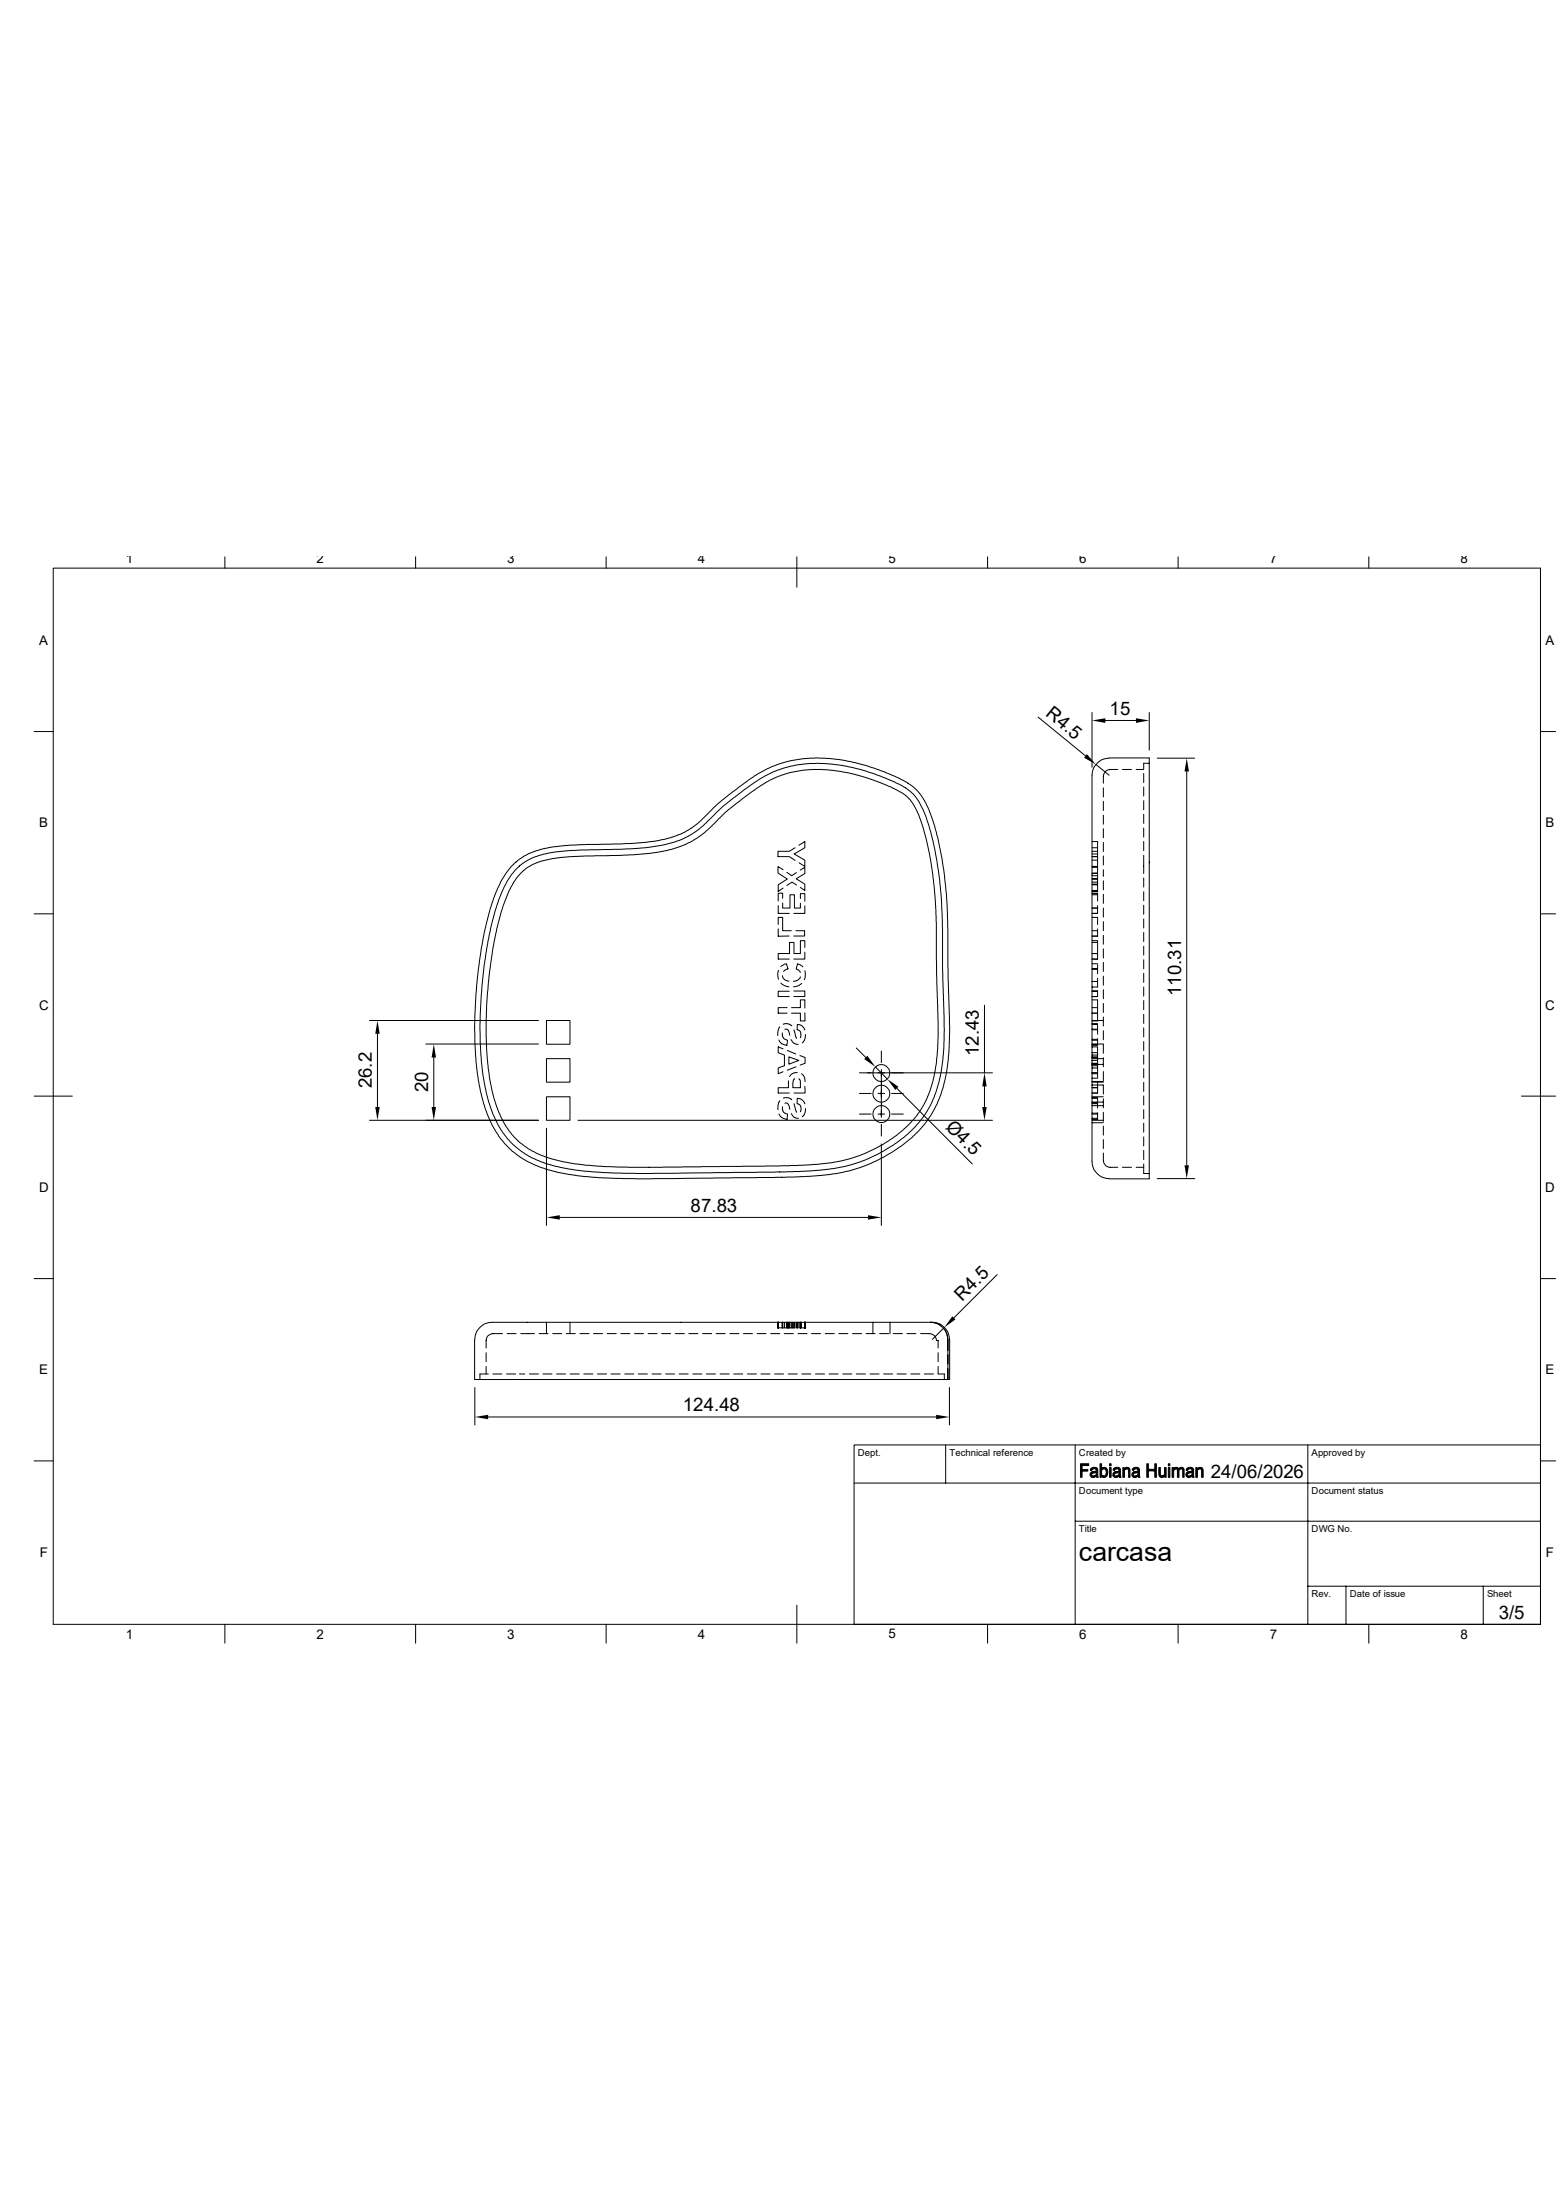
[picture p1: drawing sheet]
<svg xmlns="http://www.w3.org/2000/svg" width="297mm" height="420mm" viewBox="0 0 297 420" stroke-linecap="round" stroke-linejoin="round" font-family="sans-serif">
<g fill="none" stroke="#000" stroke-width=".19">
<path d="M10.2 108.5h283.8v201.6h-283.8zM42.9 106.3v2.2M79.3 106.3v2.2M115.7 106.3v2.2M152.1 106.3v5.8M188.5 106.3v2.2M224.9 106.3v2.2M261.3 106.3v2.2M6.5 139.7h3.7M198.2 136.9l9 7.4M208.4 136v10.5M211 137.5h5.8"/>
<path d="M219.4 136v7.2M294 139.7h2.9M209.2 145.9l2.5 2.1M210.6 158.2v1.7M210.6 155.6v1.8M210.6 153v1.7M210.6 150.4v1.7M211.7 144.7h7.7v80.3h-7.7M211.7 144.7a3.5 3.5 0 0 0-3.3 3.8v72.9a3.5 3.5 0 0 0 3.3 3.6M213.4 146.9h-1.5a1.59 1.59 0 0 0-1.3 1.8v.8M214.2 146.9h1.8M216.9 146.9h1.4"/>
<path d="M218.3 158.1v1.7M218.3 155.4v1.8M218.3 152.9v1.7M218.3 150.2v1.8M218.3 147.7v1.7M219.4 145.7h-1.1v1.1M220.9 144.7h7.1M226.5 147.3v75.2M6.5 174.5h3.7M97.5 165.5a13.1 13.1 0 0 1 8.9-3.9 120 120 0 0 1 12.6-.5l4.1-.3 2.7-.4 3.2-.8 2-.9a17.2 17.2 0 0 0 4.8-4.1l2.6-2.3 5.6-4.2 3.1-1.6 3.7-1.3 2.6-.4 2.2-.1 4.5 .3 2.4 .4 3.1 .8 4.6 1.8a11.8 11.8 0 0 1 5.4 3.6l1.6 2.6 1.2 3.6 .5 1.9a89.6 89.6 0 0 1 2 22.5l.2 9.1a58.2 58.2 0 0 1-.5 14.1l-.3 1.2a20.6 20.6 0 0 1-9.8 13.2 32.6 32.6 0 0 1-17.6 4.8l-8.6 .2-25.1 .2-7.5-.4-3.2-.4-2.9-.6a16.9 16.9 0 0 1-13.1-12.6l-1.1-4-.6-5.3a82.1 82.1 0 0 1 3.4-30.1l.7-1.7a18.2 18.2 0 0 1 2.6-4.4zM98.3 166.2l.3-.3a11.7 11.7 0 0 1 7.4-3.3l4.9-.3 7.5-.2 4.9-.3 3.4-.5 2.8-.8 1.8-.8 2.3-1.5 4.4-4.2 5.3-4.1a20.9 20.9 0 0 1 16.1-3.9 38.2 38.2 0 0 1 13.8 4.7l1.6 1.4 1.4 2.5 1.2 3.2 .7 3.1a88.5 88.5 0 0 1 1.8 21.3l.2 9.2a66.2 66.2 0 0 1-.4 13.2l-.8 2.9a20.3 20.3 0 0 1-10.6 12.4 32.2 32.2 0 0 1-15.4 3.7l-8.7 .2-25 .2-7.4-.4-3.4-.5-2-.4a16 16 0 0 1-12.7-11.1l-1.1-4.1-.4-2.1-.3-3.4a79.9 79.9 0 0 1 3.3-30.1l1.5-3.5zM99.9 166.2l1.5-1 1.3-.6 3-.7 3.2-.4 5.8-.1a55.4 55.4 0 0 0 13.1-1.2l2.9-.9 1.6-.8 1.3-.9 1.9-1.6 3.6-3.4 4.3-3.4 2.7-1.8 2-1 1.8-.7 3.4-.7 3.6-.1 2.1 .2 3.1 .5 3.4 .9 4.6 1.7 2.2 1.2 1.3 1.1 1 1.5a36.7 36.7 0 0 1 3.4 12.4l.3 2.8 .4 5.6 .1 11.4 .3 12-.4 5.1-.4 2.1-.5 2a19.5 19.5 0 0 1-10.4 11.7l-1.1 .5a30.8 30.8 0 0 1-13 2.8l-7.4 .2-25.9 .2-4.5-.1-4.7-.4a21.7 21.7 0 0 1-11.5-4.1 18.4 18.4 0 0 1-5.6-11.1l-.5-3.3-.3-3.1a79.7 79.7 0 0 1 3.3-28.2l1-2.4 .8-1.7 .7-.9z"/>
<path d="M148.5 176.5v-1.4h.9v2.6h1.6M148.5 172.9v1.5h2.2M148.5 177.3v1.4h2.1M149.4 171.5v-1h-.9v1.5M149.4 172.4v1h1.4v-2.6h.8v2.6h1.2v-1M149.5 166l-1-.6v1.3l1.8 1.1-1.8 1.1v1.3l1-.7M150.2 166.5l.9 .7 .9-.6M151.8 161.8l-1.1 .7h-2.2v1h2.2l1.1 .8M151.9 177.7h1.7v1h-2.1M152.1 169l-.9-.6-1 .6M152.5 161.4l1.1-.7v1.1l-2 1.2 2 1.2v1.2l-1.1-.7M152.7 166.1l.9-.5v1.2l-1.6 1 1.6 1v1.2l-.8-.6"/>
<path d="M152.8 171.5v-.9h.8v1.4M153.6 172.9v1.5h-2.1M208.4 160.7h1.1v2.8h-1.1h1.1v1.9h-1.1M208.4 165.4h1.1v4.8h-1.1M208.4 161.8h1.1M208.4 163h1.1M208.4 164.2h1.1M208.4 168.9h1.1M208.4 167.8h1.1M208.4 166.7h1.1M208.4 167.2h1.1M208.4 165.6h1.1"/>
<path d="M208.4 166.8h1.1M208.4 168.8h1.1M208.4 170h1.1M208.4 168.4h1.1M208.4 162.5h1.1zM208.4 170.5h1.1zM208.4 173.4h1.1zM208.4 170.8h1.1zM208.4 170.6h1.1zM208.4 175.1h1.1zM208.4 177.7h1.1zM208.4 179.9h1.1z"/>
<path d="M208.4 179.6h1.1zM209.5 179.6v3.5h-1.1M209.5 172.9v1.5h-1.1M209.5 170.5v1.5M209.5 175.1v1.4M209.5 177.3v1.4h-1.1M210.6 166v1.3M210.6 163.4v1.7M210.6 160.8v1.8M210.6 178.6v1.7M210.6 175.9v1.8M210.6 173.4v1.7"/>
<path d="M210.6 170.7v1.8M210.6 168.1v1.8M218.3 163.3v3.5M218.3 160.7v1.7M218.3 178v1.7M218.3 175.4v1.8M218.3 172.8v1.7M218.3 170.2v1.8M218.3 167.6v1.7M294 174.5h2.9M70.5 194.8h32.3M72.1 197.4v13.9"/>
<path d="M81.3 199.3h21.5M104.3 194.8h4.5v4.5h-4.5zM148.6 185.3l-.1 .4 .1 1.2M148.8 196l-.3 .8v.9M149.1 184.5l1-.5 .3 1-.5 .2-.3 .3M149.1 187.7l.7 .5 .8 .2M149.4 197.2v.6l.2 .4 .7 .4-.1 1-1-.3-.5-.8M149.4 186.3l.1 .4 .3 .4 .8 .2M149.5 195.5l.8-.1 .8 .4M149.8 196.5a.53 .53 0 0 1 .7 .3l.2 .9M150.2 192.4h-1.7v1h1.7M150.7 189.2h-2.2v1h2.2"/>
<path d="M151 198.5l.5 .6 .9 .3M151.1 192.4h1.7v-1.5h.8v1.5M151.5 189.2h2.1v1h-2.1M151.6 196.6l.5 1.6M152.8 186.5l-.4 .6-1 .2M153 187.7a2.3 2.3 0 0 1-1.5 .7M153.2 184.6l-1-.6-.2 1 .4 .2 .4 .4M153.6 196.6l-.5-.8-.7-.2h-.2l-.1 1a1.03 1.03 0 0 1 .7 1.5M153.6 185.3l.1 1.2-.2 .5M153.6 180.9v-1.3h-.8v2.4h-1.2v-2.1h-.9v2.1h-2.2v1.1h2.2M153.6 181.8v1.3h-2.1M153.6 193.3l.1 1.6h-.9v-1.5h-1.7"/>
<path d="M153.8 197.5l-.2 1-.4 .6M187.9 191.9v12.9M208.4 189.2h1.1v1h-1.1M208.4 196.6h1.1M208.4 195.6h1.1M208.4 198.6h1.1M208.4 185h1.1M208.4 184h1.1zM208.4 182h1.1zM208.4 192.4h1.1zM208.4 190.9h1.1zM208.4 194.9h1.1z"/>
<path d="M208.4 199.9h1.1v5.1M208.4 199.3h2.2v1.8M208.4 194.8h2.2M208.4 195.4h1.1M208.4 198.4h1.1M208.4 199.4h1.1M208.4 196.5h1.1M208.4 187.4h1.1M209.5 198.3v1.3h-1.1M209.5 195.7v1.7M209.5 186.7v1.7h-1.1M209.5 184.2v1.7"/>
<path d="M209.5 190.9v2.5h-1.1h1.1v1.5M210.6 196.8v1.7M210.6 194.1v1.8M210.6 191.6v1.7M210.6 188.9v1.8M210.6 186.4v1.7M210.6 183.7v1.8M210.6 181.1v1.8M218.3 198.8v1.8M218.3 196.2v1.8M218.3 193.6v1.8M218.3 191v1.7"/>
<path d="M218.3 188.4v1.8M218.3 185.8v1.7M218.3 183.2v1.8M218.3 180.6v1.7M6.5 209.3h7.3M70.5 213.9h32.3M82.8 201.9v9.4M104.3 209.4h4.5v4.5h-4.5zM104.3 202.1h4.5v4.5h-4.5zM104.3 215.4v18.5M110.3 213.9h79.1M148.8 210.1l-.3 .9v.8"/>
<path d="M149.4 211.3l.1 1 .8 .4-.1 1-1-.4-.5-.7M149.5 200.2l-1-.3v1.1l1.2 .4v2.1l-1.2 .4v1.1l1-.4M149.5 209.6l.9-.1 .7 .4M149.8 210.6a.67 .67 0 0 1 .9 .8l.1 .4M150.3 200.5l1.6 .7M150.5 206.3v1.3h-2v1.1h2.2M150.6 201.8l1.9 .6-1.9 .8zM151 212.6l.6 .7 .8 .2M151.6 210.7l.5 1.6M151.7 206l-.3 .4-.1 1.2h1.5v-1.2l-.3-.4M151.9 203.7l-1.6 .6M152.2 204.8l-.9 .1-.6 .6"/>
<path d="M152.7 201.5l1 .4v1.1l-1 .3M153 205l.5 .6 .2 .9M153.6 207.4l.1 1.3h-2.1M153.6 210.7l-.5-.7-.8-.3h-.1l-.1 1a1 1 0 0 1 .7 1.6M153.8 211.6l-.1 .8-.5 .8M163.4 200.1l1.9 1.8M164 212.7h2.3M164 208.7h2.3M167.1 203.7l2.3 2.3M167.6 212.7h1.3M167.6 208.7h1.3M168.2 200.7v2.2"/>
<path d="M168.2 204.2v9.1M168.2 214.6v2.3M168.2 218.4v15.5M170.2 212.7h2.2M170.2 208.7h2.2M171.2 207.8l14.4 14.4M187.9 207.4v3.9M189.4 204.8h-25.4M208.4 210.7h1.1M208.4 209.7h1.1M208.4 212.7h1.1M208.4 207.6h1.1z"/>
<path d="M208.4 207.1h2.2v1.8M208.4 209.4h2.2M208.4 213.9h2.2M208.4 202.1h2.2M208.4 206.6h2.2M208.4 201.9h1.1M208.4 203h1.1M208.4 205h1.1M208.4 203.9h1.1M208.4 203.5h1.1M208.4 201.4h1.1M208.4 201h1.1"/>
<path d="M208.4 201.8h1.1M208.4 203.1h1.1M208.4 202.4h1.1M208.4 211.1h2.2M208.4 214.3h2.2M208.4 210.4h2.2M208.4 203.2h2.2M208.4 206.5h2.2M208.4 204.8h1.1M208.4 205.8h1.1M208.4 209.5h1.1M208.4 212.5h1.1"/>
<path d="M208.4 213.5h1.1M208.4 210.6h1.1M209.5 206.6v2.1h-1.1M209.5 205v.7M209.5 212.4v1.3h-1.1M209.5 209.8v1.7M210.6 217.6v1.7M210.6 215v1.7M210.6 212.3v1.8M210.6 209.8v1.7M210.6 204.6v1.7M210.6 201.9v1.8"/>
<path d="M218.3 219.6v1.8M218.3 217v1.8M218.3 214.4v1.8M218.3 211.8v1.8M218.3 209.2v1.7M218.3 206.6v1.8M218.3 204v1.7M218.3 201.4v1.8M290.4 209.3h6.5M106.8 232.4h58.9M210.6 220.1v1a1.56 1.56 0 0 0 1.3 1.7h1.5M214.2 222.8h1.8"/>
<path d="M216.9 222.8h1.4M218.3 222.2v1.8h1.1M220.9 225h7.1M6.5 244.1h3.7M90.6 255.7v7.7h90.3M92.8 258.2v1.8M95.9 254.6h-1.3a1.65 1.65 0 0 0-1.8 1.1v1.6M96.8 254.6h1.7M99.4 254.6h2.6M102.9 254.6h1.7M104.3 252.4v2.2M105.5 254.6h1.7"/>
<path d="M108.1 254.6h1.7M108.8 252.4v2.2M110.7 254.6h1.7M113.3 254.6h1.7M115.9 254.6h1.7M118.5 254.6h1.7M121.1 254.6h1.8M123.7 254.6h1.7M126.3 254.6h1.7M128.9 254.6h1.7M131.5 254.6h1.7M134.1 254.6h1.7"/>
<path d="M136.7 254.6h1.7M139.3 254.6h1.8M141.9 254.6h1.7M144.5 254.6h1.7M147.1 254.6h1.7M148.5 252.4v1.1h3.2M148.5 252.4v1.1zM148.5 252.4v1.1M149.3 252.4v1.1M149.4 252.4v1.1M149.4 252.4v1.1zM149.7 254.6h1.7"/>
<path d="M149.7 252.4v1.1zM150.1 252.4v1.1M150.2 252.4v1.1M150.3 252.4v1.1M150.4 252.4v1.1M150.5 252.4v1.1M150.6 252.4v1.1zM150.7 252.4v1.1M150.7 252.4v1.1zM150.8 252.4v1.1zM151.1 252.4v1.1M151.2 252.4v1.1"/>
<path d="M151.3 252.4v1.1M151.6 252.4v1.1zM151.6 252.4v1.1M152 252.4v1.1M152.1 252.4v1.1M152.2 252.4v1.1M152.3 254.6h1.8M152.5 252.4v1.1M152.8 252.4v1.1zM152.8 252.4v1.1M152.9 252.4v1.1M153.6 252.4v1.1z"/>
<path d="M153.6 252.4v1.1l.1-1.1M153.7 252.4v1.1M153.7 252.4v1.1zM153.8 252.4v1.1M153.8 253.5h-1.2M154.9 254.6h1.7M157.5 254.6h1.8M160.1 254.6h1.7M162.7 254.6h1.8M165.3 254.6h1.7M166.6 252.4v2.2M167.9 254.6h1.7"/>
<path d="M169.9 252.4v2.2M170.5 254.6h1.8M173.1 254.6h1.7M175.7 254.6h1.8M177.4 254.6a1.51 1.51 0 0 1 1.4 1.3h.3v1.4M177.6 252.4h-83.3a3.5 3.5 0 0 0-3.7 3.3M177.6 252.4a3.3 3.3 0 0 1 3.6 3.3M177.6 252.4h.1M177.6 252.4a2.74 2.74 0 0 1 2 .7M177.6 252.4a3.3 3.3 0 0 1 3.3 3.3M179.1 258.2v1.8M180.3 253.7a3.6 3.6 0 0 1 .6 2v7.7"/>
<path d="M180.3 253.4l-2.3 2.3M181.3 255.7v7.7h-.4M190.3 243.3l-8.2 8.3M294 244.1h2.9M6.5 278.9h3.7M90.6 264.9v7.1M92.8 260.9v1.4M93.2 270.5h85.5M93.2 262.3h-1.6v1.1M94.1 262.3h1.7M96.7 262.3h1.7M99.1 262.3h1.1"/>
<path d="M101 262.3h1.8M103.6 262.3h1.8M106.2 262.3h1.7M108.8 262.3h1.8M111.4 262.3h1.8M114 262.3h1.8M116.6 262.3h1.8M119.3 262.3h1.7M121.8 262.3h1.8M124.5 262.3h1.7M127 262.3h1.8M129.6 262.3h1.8"/>
<path d="M132.2 262.3h1.8M134.8 262.3h1.8M137.5 262.3h1.7M140 262.3h1.8M142.7 262.3h1.7M145.2 262.3h1.8M147.9 262.3h1.7M150.5 262.3h1.7M153 262.3h1.8M155.7 262.3h1.7M158.2 262.3h1.8M160.9 262.3h1.7"/>
<path d="M163.4 262.3h1.8M166.1 262.3h1.7M168.7 262.3h1.7M171.2 262.3h1.8M173.9 262.3h1.7M176.4 262.3h1.8M179.1 260.9v1.4h1.2v1.1M180.5 275.8v7.3M180.9 263.4h.1M181.2 264.9v7.1M205.2 275.8v34.3M249.6 275.8v34.3"/>
<path d="M294 275.8h-131v34.3M294 278.9h2.9M163 283.1h131M205.2 290.4h88.8M42.9 310.1v3.6M79.3 310.1v3.6M115.7 310.1v3.6M152.1 306.5v7.2M188.5 310.1v3.6M224.9 310.1v3.6M249.6 302.8h44.4M256.9 302.8v7.3"/>
<path d="M261.3 310.1v3.6M283.1 302.8v7.3"/>
<circle cx="168.2" cy="204.8" r="1.61"/>
<circle cx="168.2" cy="212.7" r="1.61"/>
<circle cx="168.2" cy="208.8" r="1.61"/>
</g>
<g fill="#000" stroke="#000" stroke-width=".19">
<path d="M206.2 279.4h1.6v.4h-1.3v.7h1.1v.3h-1.1v1.2h-.3z" fill-rule="evenodd"/>
<path d="M210 279.4h.3v1h.4a.81 .81 0 0 0-.1 1.4h-.4v.2h-.2z" fill-rule="evenodd"/>
<path d="M211.8 279.4h.3v.4h-.3z" fill-rule="evenodd"/>
<path d="M218.9 279.4h.3v1.1l1.2 .3h-1.2v1.2h-.3z" fill-rule="evenodd"/>
<path d="M219.2 280.5h1.2v-1.1h.3v2.6h-.3v-1.2z" fill-rule="evenodd"/>
<path d="M223 279.4h.3v.4h-.3z" fill-rule="evenodd"/>
<path d="M208.2 280.4h.6h-.2l-.2 .3h-.3z" fill-rule="evenodd"/>
<path d="M208.2 281.1h1a.52 .52 0 0 0-.8 .6l.2 .1h.6a.61 .61 0 0 1-.9 .2 .61 .61 0 0 1-.1-.9z" fill-rule="evenodd"/>
<path d="M208.2 280.4a.72 .72 0 0 1 .8-.3 .72 .72 0 0 1 .6 .7v1.2h-.3v-.2h-.4l.3-.3 .1-.4h-1l.5-.2a.3 .3 0 0 0 .5-.3 .3 .3 0 0 0-.5-.2z" fill-rule="evenodd"/>
<path d="M208.7 281.8h.6z" fill-rule="evenodd"/>
<path d="M210.2 281.8h.5z" fill-rule="evenodd"/>
<path d="M210.4 280.2a.84 .84 0 0 1 1 .3 .84 .84 0 0 1 0 1 .62 .62 0 0 1-.5 .5 .62 .62 0 0 1-.6-.2h.4a.79 .79 0 0 0 .5-.7 .79 .79 0 0 0-.5-.7h-.4z" fill-rule="evenodd"/>
<path d="M211.8 280.2h.3v1.8h-.3z" fill-rule="evenodd"/>
<path d="M212.5 280.5l.7-.1h-.3l-.1 .3h-.3z" fill-rule="evenodd"/>
<path d="M212.6 281.1h1h-.1a.54 .54 0 0 0-.7 .5l.2 .2h.6a.61 .61 0 0 1-.9 .2 .61 .61 0 0 1-.1-.9z" fill-rule="evenodd"/>
<path d="M212.6 280.4a.69 .69 0 0 1 .8-.3 .69 .69 0 0 1 .5 .7l.1 1.2h-.3l-.1-.2h-.3l.3-.3v-.4h-.9l.4-.2a.31 .31 0 0 0 .5-.2 .31 .31 0 0 0-.4-.3z" fill-rule="evenodd"/>
<path d="M213.1 281.8h.5z" fill-rule="evenodd"/>
<path d="M214.3 280.2h.3v.2h.3l-.3 .3v1.3h-.3z" fill-rule="evenodd"/>
<path d="M214.6 280.4h.5z" fill-rule="evenodd"/>
<path d="M214.8 280.2a.58 .58 0 0 1 .7 0 .58 .58 0 0 1 .2 .7v1.1h-.3v-1.4l-.3-.2h-.5z" fill-rule="evenodd"/>
<path d="M216.2 280.5l.6-.1h-.3l-.1 .3h-.3z" fill-rule="evenodd"/>
<path d="M216.2 281.1h.9a.52 .52 0 0 0-.7 .6l.8 .1a.59 .59 0 0 1-.9 .2 .59 .59 0 0 1-.1-.9z" fill-rule="evenodd"/>
<path d="M216.7 281.8h.6z" fill-rule="evenodd"/>
<path d="M216.2 280.3l.3-.1a.63 .63 0 0 1 .7 0 .63 .63 0 0 1 .3 .6l.1 1.2h-.3v-.2h-.4l.3-.3v-.4h-.9l.5-.2a.3 .3 0 0 0 .4-.2 .3 .3 0 0 0-.4-.3z" fill-rule="evenodd"/>
<path d="M221.2 280.2h.3v1.3l.1 .2 .7 .1a.62 .62 0 0 1-.8 .2 .62 .62 0 0 1-.3-.7z" fill-rule="evenodd"/>
<path d="M221.8 281.8l.5-.1z" fill-rule="evenodd"/>
<path d="M222.3 280.2h.3v1.8h-.3v-.3h-.2l.2-.3z" fill-rule="evenodd"/>
<path d="M223 280.2h.3v1.8h-.3z" fill-rule="evenodd"/>
<path d="M223.7 280.2h.3v.2l.3 .1-.3 .3v1.2h-.3z" fill-rule="evenodd"/>
<path d="M224 280.4h.5z" fill-rule="evenodd"/>
<path d="M224.1 280.2a.54 .54 0 0 1 .9 .3l-1-.1z" fill-rule="evenodd"/>
<path d="M224.7 280.5l.8-.1h-.2l-.3 .4v1.2h-.3z" fill-rule="evenodd"/>
<path d="M225.1 280.3a.51 .51 0 0 1 .7-.1 .51 .51 0 0 1 .2 .6v1.2h-.2v-1.3l-.3-.3h-.5z" fill-rule="evenodd"/>
<path d="M226.5 280.4h.6h-.2l-.2 .3h-.3z" fill-rule="evenodd"/>
<path d="M226.5 281.2l.1-.1h.9a.52 .52 0 0 0-.8 .6l.2 .1h.6a.6 .6 0 0 1-.8 .2 .6 .6 0 0 1-.2-.8z" fill-rule="evenodd"/>
<path d="M226.5 280.4a.72 .72 0 0 1 .8-.3 .72 .72 0 0 1 .5 .7l.1 1.2h-.3v-.2h-.4l.3-.3v-.4h-.9l.5-.2a.3 .3 0 0 0 .4-.3 .3 .3 0 0 0-.4-.2z" fill-rule="evenodd"/>
<path d="M227 281.8h.6z" fill-rule="evenodd"/>
<path d="M228.3 280.2h.2v.2h.3l-.2 .4v1.2h-.3z" fill-rule="evenodd"/>
<path d="M228.5 280.4h.5z" fill-rule="evenodd"/>
<path d="M228.7 280.2a.61 .61 0 0 1 .7 0 .61 .61 0 0 1 .3 .7v1.1h-.3v-1.3l-.2-.3h-.6z" fill-rule="evenodd"/>
</g>
<g fill="#000">
<path d="M208.4 137.5l2.6-.4v.9zM216.8 137.1l2.6 .4-2.6 .5zM207.5 144l1.7 1.9-2.3-1.2zM226.5 144.7l.4 2.6h-.8zM72.1 194.8l.4 2.6h-.9zM71.6 211.3h.9l-.4 2.6zM82.4 211.3h.8l-.4 2.6zM82.8 199.3l.4 2.6h-.8zM165.6 201.5l1.5 2.2-2.1-1.5zM169.4 206l2.1 1.5-.6 .6zM187.5 211.3h.8l-.4 2.6zM187.9 204.8l.4 2.6h-.8z"/>
<path d="M104.3 232.4l2.5-.4v.8zM165.7 232l2.5 .4-2.5 .4zM226.1 222.5h.8l-.4 2.5zM181.8 251.3l.6 .6-2.1 1.5zM90.6 270.5l2.6-.4v.8zM178.7 270.1l2.5 .4-2.5 .4z"/>
</g>
<text font-size="5.1" x="206" y="298.1">carcasa</text>
<g font-size="3.6">
<text x="199.4" y="136.6" transform="rotate(39 199.4 136.6)">R4.5</text>
<text x="211.8" y="136.5">15</text>
<text x="225.5" y="190.2" transform="rotate(-90 225.5 190.2)">110.31</text>
<text x="186.9" y="201.6" transform="rotate(-90 186.9 201.6)">12.43</text>
<text x="71" y="207.8" transform="rotate(-90 71 207.8)">26.2</text>
<text x="81.7" y="208.5" transform="rotate(-90 81.7 208.5)">20</text>
<text x="180.3" y="215.3" transform="rotate(45 180.3 215.3)">Ø4.5</text>
<text x="131.8" y="231.4">87.83</text>
<text x="183.6" y="248.5" transform="rotate(-45 183.6 248.5)">R4.5</text>
<text x="130.3" y="269.5">124.48</text>
<text x="231.1" y="282.1">24/06/2026</text>
<text x="286.1" y="309.1">3/5</text>
</g>
<g font-size="2.5">
<text x="24" y="107.6">1</text>
<text x="60.4" y="107.6">2</text>
<text x="96.8" y="107.5">3</text>
<text x="133.2" y="107.6">4</text>
<text x="169.6" y="107.5">5</text>
<text x="206" y="107.5">6</text>
<text x="242.4" y="107.5">7</text>
<text x="278.8" y="107.5">8</text>
<text x="7.5" y="123.1">A</text>
<text x="295" y="123.1">A</text>
<text x="7.5" y="157.9">B</text>
<text x="295" y="157.9">B</text>
<text x="7.5" y="192.8">C</text>
<text x="294.9" y="192.8">C</text>
<text x="7.5" y="227.6">D</text>
<text x="294.9" y="227.6">D</text>
<text x="7.5" y="262.4">E</text>
<text x="295" y="262.4">E</text>
<text x="7.6" y="297.2">F</text>
<text x="295.1" y="297.2">F</text>
<text x="24" y="312.8">1</text>
<text x="60.4" y="312.8">2</text>
<text x="96.8" y="312.8">3</text>
<text x="133.2" y="312.8">4</text>
<text x="169.6" y="312.8">5</text>
<text x="206" y="312.8">6</text>
<text x="242.4" y="312.8">7</text>
<text x="278.8" y="312.8">8</text>
</g>
<g font-size="1.8">
<text x="163.7" y="277.9">Dept.</text>
<text x="181.2" y="277.9">Technical reference</text>
<text x="206" y="277.9">Created by</text>
<text x="250.4" y="277.9">Approved by</text>
<text x="206" y="285.2">Document type</text>
<text x="250.4" y="285.2">Document status</text>
<text x="206" y="292.4">Title</text>
<text x="250.4" y="292.4">DWG No.</text>
<text x="250.4" y="304.8">Rev.</text>
<text x="257.6" y="304.8">Date of issue</text>
<text x="283.9" y="304.8">Sheet</text>
</g>
</svg>
